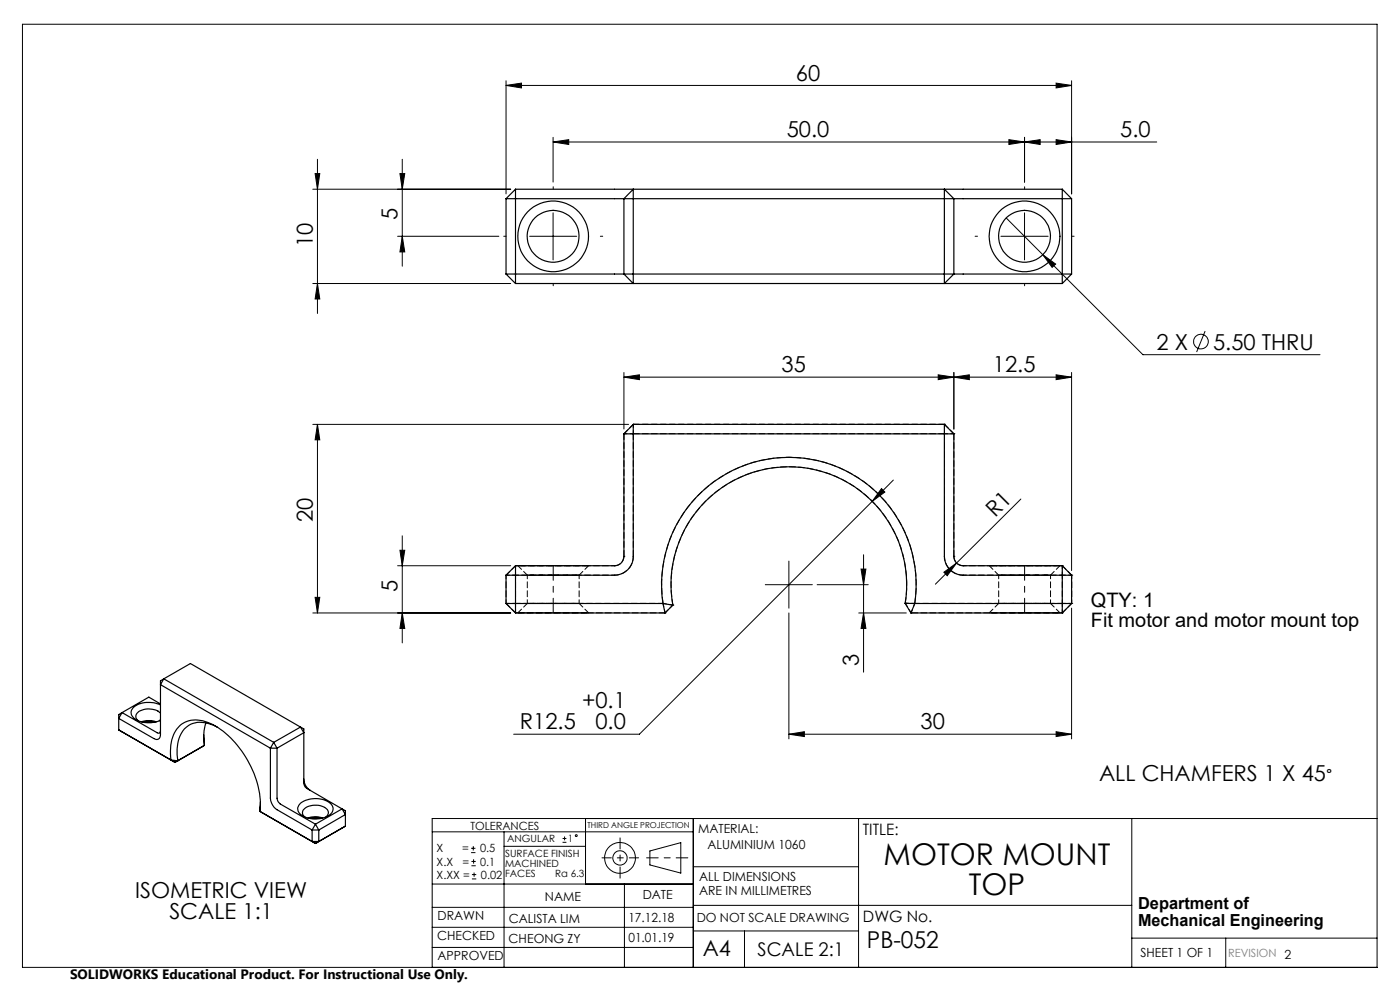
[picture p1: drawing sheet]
<svg xmlns="http://www.w3.org/2000/svg" width="297mm" height="210mm" viewBox="0 0 297 210" stroke-linecap="round" stroke-linejoin="round" font-family="sans-serif">
<g fill="none" stroke="#000" stroke-width=".21">
<path d="M4.8 5.1h287.3v200.1h-287.3zM107.4 18.1l3.2-.5v1.1zM107.4 17.1v24M107.4 18.1h119.9M224 17.6l3.3 .5-3.3 .6zM227.3 17.1v24M66.9 36.8h.9l-.5 3.3zM67.3 33.8v32.7M84.8 36.8h1.1l-.6 3.3zM85.3 33.8v22.7M117.3 30.1l3.3-.5v1zM117.3 29.1v9.5"/>
<path d="M117.3 30.1h128.1M214 29.6l3.3 .5-3.3 .5zM217.3 30.1l3.4-.5v1zM217.3 29.1v9.5M224 29.6l3.3 .5-3.3 .5zM66.4 40.1h41.9M84.3 50.1h21.5M85.3 50.1l.6 3.3h-1.1zM112.4 50.1h9.9M117.3 45.1v10M212.3 50.1h10.1M213.5 46.2l7.7 7.8"/>
<path d="M217.3 45.1v10M221.2 54l2.7 2-.7 .7zM221.2 54l21.3 21.2h37.5M66.4 60.1h41.9M67.3 60.1l.5 3.3h-.9zM132.4 79v12M199 79.5l3.4 .5-3.4 .5zM202.4 79v12M224 79.5l3.3 .5-3.3 .5zM227.3 79v42M255.7 70.2l-1.8 4.5M66.4 90h66.9"/>
<path d="M67.3 90l.5 3.3h-.9zM67.3 90v40M132.4 80l3.2-.5v1zM132.4 80h94.9M202.4 80l3.2-.5v1zM84.8 116.7h1.1l-.6 3.3zM85.3 113.7v22.7M167.4 119v10M183.2 117.7v24.9M185 106.4l-49.4 49.3h-26.6M187 103.6l.7 .8-2.7 2zM189.5 101.8l-4.5 4.6"/>
<path d="M202.9 119.4l-4.5 4.5M216.6 105.9l-13.7 13.5M66.4 130h41.9M66.9 126.7h.9l-.5 3.3zM84.3 120h24M85.3 130l.6 3.3h-1.1zM162.3 124h10M167.4 130v26.7M173.4 124h10.8M182.2 130h10.1M182.7 120.7h1l-.5 3.3zM183.2 130l.5 3.3h-1z"/>
<path d="M200.2 121.4l2.7-2-2 2.7zM227.3 129v27.7M167.4 155.7l3.2-.5v1zM167.4 155.7h59.9M224 155.2l3.3 .5-3.3 .5zM91.7 176.5h55.4M99.9 179.9h1M100.4 179.5v.9M106.9 176.5v28.7M106.9 179.5h17.3M119.3 178.7h.9M119.3 177.9h.9"/>
<path d="M119.8 177.4v.9M124.2 173.6v13.9M147.1 173.6v31.6M182.1 173.6v31.6M240.1 173.6v31.6M292.1 173.6h-200.4v31.6M91.7 196.7h55.4M91.7 192.5h55.4M91.7 187.5h55.4M99.9 180.9h1M100 183.6h.9M100 182.7h.9"/>
<path d="M100.1 186.4h.9M100.1 185.5h.9M100.5 182.3v.9M100.6 185.1v.9M132.5 187.5v17.7M137.9 180.5l6.5-1.8v6.5l-6.5-1.7zM147.1 183.9h35M147.1 197.5h35M147.1 192h93M157.9 197.5v7.7M240.1 199h52M260 199v6.2"/>
<path d="M91.7 201h55.4"/>
<circle cx="254.8" cy="72.5" r="1.56"/>
<circle cx="122.2" cy="177.3" r=".2"/>
<circle cx="131.5" cy="182" r="1.52"/>
<circle cx="131.5" cy="182" r="3.3"/>
</g>
<path d="M145.9 182h-8.7" fill="none" stroke="#000" stroke-width=".21" stroke-dasharray="15.2 1.3 1.3 1.3" stroke-dashoffset="12.8"/>
<path d="M131.5 177.7v8.6" fill="none" stroke="#000" stroke-width=".21" stroke-dasharray="15.2 1.3 1.3 1.3" stroke-dashoffset="12.9"/>
<path d="M127.7 182h7.8" fill="none" stroke="#000" stroke-width=".21" stroke-dasharray="15.2 1.3 1.3 1.3" stroke-dashoffset="13.3"/>
<path d="M107.4 50.1h-.5M117.4 40.1v-.5M127.4 50.1h.5M207.4 50.1h-.5M217.4 40.1v-.5M227.4 50.1h.5M117.4 60.1v.5M217.4 60.1v.5" fill="none" stroke="#000" stroke-width=".21" stroke-dasharray="15.2 1.3 1.3 1.3"/>
<path d="M117.4 120v10M217.4 130v-10" fill="none" stroke="#000" stroke-width=".21" stroke-dasharray="15.2 1.3 1.3 1.3" stroke-dashoffset="12.1"/>
<g fill="#000">
<path d="M200.2 121.4l2.7-2-2 2.7z"/>
<path d="M66.9 36.8h.9l-.5 3.3zM67.3 60.1l.5 3.3h-.9zM84.8 36.8h1.1l-.6 3.3zM85.3 50.1l.6 3.3h-1.1z"/>
<path d="M67.3 90l.5 3.3h-.9zM66.9 126.7h.9l-.5 3.3zM84.8 116.7h1.1l-.6 3.3zM85.3 130l.6 3.3h-1.1z"/>
<path d="M132.4 80l3.2-.5v1zM199 79.5l3.4 .5-3.4 .5z"/>
<path d="M202.4 80l3.2-.5v1zM224 79.5l3.3 .5-3.3 .5z"/>
<path d="M187 103.6l-2 2.8 2.7-2zM167.4 155.7l3.2-.5v1zM224 155.2l3.3 .5-3.3 .5zM107.4 18.1l3.2-.5v1.1zM224 17.6l3.3 .5-3.3 .6zM117.3 30.1l3.3-.5v1zM214 29.6l3.3 .5-3.3 .5zM217.3 30.1l3.4-.5v1zM224 29.6l3.3 .5-3.3 .5zM221.2 54l2 2.7 .7-.7z"/>
<path d="M183.2 130l.5 3.3h-1zM182.7 120.7h1l-.5 3.3z"/>
</g>
<g fill="none" stroke="#000" stroke-width=".25">
<path d="M107.4 42.1h25M107.4 58.1h25M107.4 42.1v16M107.4 58.1l2 2M109.4 40.1h24.9M109.4 40.1v20M109.4 40.1l-2 2M132.4 42.1v16M132.4 42.1h70M132.4 58.1h70M132.4 58.1l1.9 2M134.3 40.1v20"/>
<path d="M134.3 40.1l-1.9 2M134.3 40.1h66M200.3 40.1h25.1M200.3 40.1v20M200.3 40.1l2.1 2M202.4 42.1h24.9M202.4 58.1h24.9M202.4 42.1v16M202.4 58.1l-2.1 2M225.4 40.1v20M225.4 40.1l1.9 2M227.3 42.1v16"/>
<path d="M227.3 58.1l-1.9 2M109.4 60.1h24.9M134.3 60.1h66M200.3 60.1h25.1M132.4 92v26a1.99 1.99 0 0 1-2 2h-21M132.4 92h70M134.3 90v28a4 4 0 0 1-3.9 4h-23M134.3 90l-1.9 2M134.3 90h66M200.3 90v28a4 4 0 0 0 4 4h23M200.3 90l2.1 2M202.4 92v26a1.93 1.93 0 0 0 1.9 2h21.1"/>
<path d="M107.4 128l2 2M107.4 128h33.3M107.4 122v6M109.4 120v10M109.4 130h31.7M109.4 120l-2 2M140.7 128a27 27 0 0 1 26.7-31 27 27 0 0 1 26.7 31M140.7 128l.4 2M140.7 128l2 .4M142.7 128.4l-1.6 1.6M192 128a25 25 0 0 0-24.9-29 25 25 0 0 0-24.4 29.4M192 128h2.1"/>
<path d="M192 128l1.3 2M193.3 130h32.1M194.1 128h33.2M194.1 128l-.8 2M225.4 120v10M225.4 120l1.9 2M227.3 128l-1.9 2M227.3 122v6M25.2 154.8l11.9 6.9M25.2 154.8l.7 .4M25.9 151.2l7.4 4.2a.42 .42 0 0 0 .5 .1 .42 .42 0 0 0 .2-.5M25.9 151.2l-.7 .4v3.2"/>
<path d="M30 153.1a4.5 4.5 0 0 1 3.1 0M30.3 153.2l1.2-.1 1.3 .1M34 149.5a5.4 5.4 0 0 0-5.8 .7 1.61 1.61 0 0 0 .9 2.6 6.1 6.1 0 0 0 4.9 0M34 151.3a3.9 3.9 0 0 0-4.9 0 1.06 1.06 0 0 0 .2 1.6M34 152.7l-.2 .2M34 149.3l-2.4-1.4-5.7 3.3M34.7 144l-.7 .4v11.4a.86 .86 0 0 1-.4 1 .86 .86 0 0 1-1-.1l-7.4-4.3 .7-1.2M34.7 144l-.7 1.2 23.4 13.5M34.7 144l23.4 13.5M34.7 144l5.7-3.3 23.3 13.5M43.2 155.8l.2 2.3M43.4 158.1l-5.7 3.3"/>
<path d="M43.4 158.1l-6.3 3.6M43.7 153.3a9.7 9.7 0 0 0-.3 4.8M46.1 154.2a5.9 5.9 0 0 0-6.3-.2 7 7 0 0 0-2.2 6.7l.1 .7M57.4 158.7v10.6a3.2 3.2 0 0 0 1.4 2.5l7.4 4.3M57.4 158.7h1.4M58.1 157.5l-.7 1.2M58.1 157.5l.7 1.2M58.8 158.7v10.6a1.6 1.6 0 0 0 .7 1.3l7.4 4.2M63.7 154.2l.8 .4v11.4a1.38 1.38 0 0 0 .7 1.3l7.4 4.3M63.7 154.2l.8 1.2-5.7 3.3M63.7 154.2l-5.6 3.3M36.3 161.2a8.1 8.1 0 0 1 2.2-7.5 6.2 6.2 0 0 1 6.7 0 20.8 20.8 0 0 1 10 17.8l-.1 .6"/>
<path d="M36.3 161.2l1.4 .2M36.3 161.2l.8 .5M37.7 161.4l-.6 .3M55.1 172.1l11.1 6.4M55.1 172.1l11.8 6.8M55.2 170.1l-.1 2M63.7 170.4a5.3 5.3 0 0 1 6.6 .3 1.65 1.65 0 0 1-1 2.5 5.1 5.1 0 0 1-6-1 1.43 1.43 0 0 1 .4-1.8zM64.5 165.2a2.92 2.92 0 0 0 1.3 2.5M64.7 173.3a1.17 1.17 0 0 1-.5-1.1 1.17 1.17 0 0 1 .8-1 3.7 3.7 0 0 1 4.6 .8v.6l-.5 .7M65.3 173.5a4.5 4.5 0 0 1 3.2 0M65.7 173.6h2.5M66.2 176.1v2.4"/>
<path d="M66.2 176.1h1.4M66.2 178.5h1.4M66.2 178.5l.7 .4M66.9 174.8l-.7 1.3M66.9 174.8l.7 1.3M67.6 176.1v2.4M67.6 178.5l-.7 .4M72.6 171.6l.7 1.2-5.7 3.3M72.6 171.6l-5.7 3.2M72.6 171.6l.7 .4v3.3M73.3 175.3l-5.7 3.2M73.3 175.3l-6.4 3.6"/>
<circle cx="117.3" cy="50.1" r="7.5"/>
<circle cx="117.4" cy="50.1" r="5.5"/>
<circle cx="217.4" cy="50.1" r="7.5"/>
<circle cx="217.4" cy="50.1" r="5.5"/>
</g>
<g fill="none" stroke="#000" stroke-width=".21" stroke-dasharray="1.3 .6">
<path d="M132.4 92v26M132.4 92h.1M134.4 90h.1M134.4 92h66M200.4 90h-66M200.4 92v26M200.4 90h.1M202.4 92h.1M109.4 120h.1M130.4 120h.1M132.4 118a2 2 0 0 1-2 2M132.4 118h.1"/>
<path d="M134.4 118v-26M202.4 118v-26M202.4 118h.1M204.4 120h.1M204.4 120a2 2 0 0 1-2-2M225.4 120h.1M107.4 122h.1M107.4 128h.1M109.4 130h.1M109.4 130h31.7M141.1 130h.1M142.7 128.3h.1"/>
<path d="M192 128h.1M193.3 130h.1M225.4 130h.1M227.4 122h.1M227.4 128h.1"/>
</g>
<path d="M117.4 122h-5.5h11h-5.5M117.4 128h-5.5h11h-5.5M142.7 128.3a25 25 0 0 1 24.5-29.3 25 25 0 0 1 24.8 29M217.4 122h-5.5h11h-5.5M217.4 128h-5.5h11h-5.5" fill="none" stroke="#000" stroke-width=".21" stroke-dasharray="1.3 .6" stroke-dashoffset=".1"/>
<path d="M124.9 120h-15h15M224.9 120h-15h15M109.9 130h15h-15M194.1 128a27 27 0 0 0-26.7-31 27 27 0 0 0-26.7 31M217.4 130h7.5h-15h7.5" fill="none" stroke="#000" stroke-width=".21" stroke-dasharray="1.3 .6" stroke-dashoffset="-.1"/>
<g fill="none" stroke="#000" stroke-width=".21" stroke-dasharray="1.3 .6" stroke-dashoffset=".2">
<path d="M132.4 92l2-2M200.4 90l2 2M109.9 120l2 2M209.9 120l2 2M225.4 120l2 2M107.4 122l2-2M109.4 130l-2-2M111.9 128l-2 2M122.9 122l2-2M124.9 130l-2-2M140.7 128h-31.3M211.9 128l-2 2"/>
<path d="M222.9 122l2-2M224.9 130l-2-2M225.4 128h-31.3M227.4 128l-2 2"/>
</g>
<g fill="none" stroke="#000" stroke-width=".21" stroke-dasharray="1.3 .6" stroke-dashoffset=".6">
<path d="M132.4 92h2M134.4 92v-2M200.4 92v-2M200.4 92h2M109.4 120v2M130.4 120h-21M225.4 120h-21M107.4 122h2M107.4 128h2M109.4 130v-2M109.4 122h21M141.1 130l-.4-2"/>
<path d="M192 128h2.1M204.4 122h21M225.4 122v-2M225.4 128v2M225.4 128h2M225.4 122h2"/>
</g>
<path d="M200.4 118a4 4 0 0 0 4 4M130.4 122a4 4 0 0 0 4-4M142.7 128.3l-1.6 1.7M192 128l1.3 2" fill="none" stroke="#000" stroke-width=".21" stroke-dasharray="1.3 .6" stroke-dashoffset=".4"/>
<path d="M107.4 122v6M109.4 128v-6M111.9 122v6M122.9 128v-6M142.7 128.3l-2-.3M194.1 128l-.8 2M211.9 122v6M222.9 128v-6M225.4 122v6M227.4 128v-6" fill="none" stroke="#000" stroke-width=".21" stroke-dasharray="1.3 .6" stroke-dashoffset=".5"/>
<path d="M193.3 130h32.1" fill="none" stroke="#000" stroke-width=".21" stroke-dasharray="1.3 .6" stroke-dashoffset="-.2"/>
<g font-size="6.3">
<text x="187.5" y="183.5">MOTOR MOUNT</text>
<text x="205.5" y="189.9">TOP</text>
</g>
<text font-size="4.9" x="183.9" y="201">PB-052</text>
<g font-size="4.7">
<text x="168.8" y="17.1">60</text>
<text x="166.9" y="29.1">50.0</text>
<text x="237.7" y="29.1">5.0</text>
<text x="84.3" y="46.7" transform="rotate(-90 84.3 46.7)">5</text>
<text x="66.3" y="52.4" transform="rotate(-90 66.3 52.4)">10</text>
<text x="245.3" y="74.2">2 X</text>
<text x="257.4" y="74.2">5.50 THRU</text>
<text x="165.8" y="79">35</text>
<text x="210.6" y="79">12.5</text>
<text x="66.3" y="110.8" transform="rotate(-90 66.3 110.8)">20</text>
<text x="211.1" y="109.9" transform="rotate(-45 211.1 109.9)">R1</text>
<text x="84.3" y="125.6" transform="rotate(-90 84.3 125.6)">5</text>
<text x="182.2" y="141.3" transform="rotate(-90 182.2 141.3)">3</text>
<text x="110.3" y="154.6">R12.5</text>
<text x="123.5" y="150.2">+0.1</text>
<text x="126.3" y="154.7">0.0</text>
<text x="195.3" y="154.7">30</text>
<text x="233.2" y="165.6">ALL CHAMFERS 1 X 45</text>
<text x="28.7" y="190.4">ISOMETRIC VIEW</text>
<text x="35.9" y="194.9">SCALE 1:1</text>
<text x="149.1" y="202.9">A4</text>
</g>
<g font-size="4.2" fill="#010101">
<text x="231.4" y="128.7">QTY: 1</text>
<text x="231.4" y="133">Fit motor and motor mount top</text>
</g>
<text font-size="4" x="160.7" y="202.8">SCALE 2:1</text>
<text font-size="3.9" x="281.3" y="165.7">°</text>
<g font-size="3.5">
<text x="241.4" y="192.8">Department of</text>
<text x="241.4" y="196.3">Mechanical Engineering</text>
</g>
<g font-size="3.3">
<text x="183" y="177.2">TITLE:</text>
<text x="183.1" y="195.7">DWG No.</text>
</g>
<text font-size="2.9" x="14.9" y="207.6">SOLIDWORKS Educational Product. For Instructional Use Only.</text>
<g font-size="2.7">
<text x="148.1" y="176.7">MATERIAL:</text>
<text x="150.1" y="180.1">ALUMINIUM 1060</text>
<text x="115.6" y="191">NAME</text>
<text x="136.3" y="190.8">DATE</text>
<text x="148.3" y="186.8">ALL DIMENSIONS</text>
<text x="148.3" y="189.8">ARE IN MILLIMETRES</text>
<text x="92.8" y="195.2">DRAWN</text>
<text x="107.9" y="195.7">CALISTA LIM</text>
<text x="133.3" y="195.6">17.12.18</text>
<text x="147.8" y="195.7">DO NOT SCALE DRAWING</text>
<text x="92.8" y="199.3">CHECKED</text>
<text x="92.8" y="203.6">APPROVED</text>
<text x="107.9" y="199.9">CHEONG ZY</text>
<text x="133.3" y="199.8">01.01.19</text>
<text x="242" y="203">SHEET 1 OF 1</text>
</g>
<g font-size="2.4">
<text x="99.8" y="176">TOLERANCES</text>
<text x="92.6" y="180.8">X</text>
<text x="92.6" y="183.6">X.X</text>
<text x="98" y="180.8">=</text>
<text x="98.1" y="183.6">=</text>
<text x="101.8" y="180.8">0.5</text>
<text x="101.9" y="183.6">0.1</text>
<text x="92.6" y="186.4">X.XX =</text>
<text x="102" y="186.4">0.02</text>
</g>
<text font-size="2.4" fill="#808080" x="260.6" y="203">REVISION 2</text>
<g font-size="2.1">
<text x="107.6" y="178.6">ANGULAR</text>
<text x="120.5" y="178.6">1</text>
<text x="107.2" y="181.8">SURFACE FINISH</text>
<text x="107.2" y="183.9">MACHINED</text>
<text x="107.2" y="186">FACES</text>
<text x="117.8" y="186">Ra 6.3</text>
</g>
<text font-size="1.7" x="124.6" y="175.7">THIRD ANGLE PROJECTION</text>
</svg>
